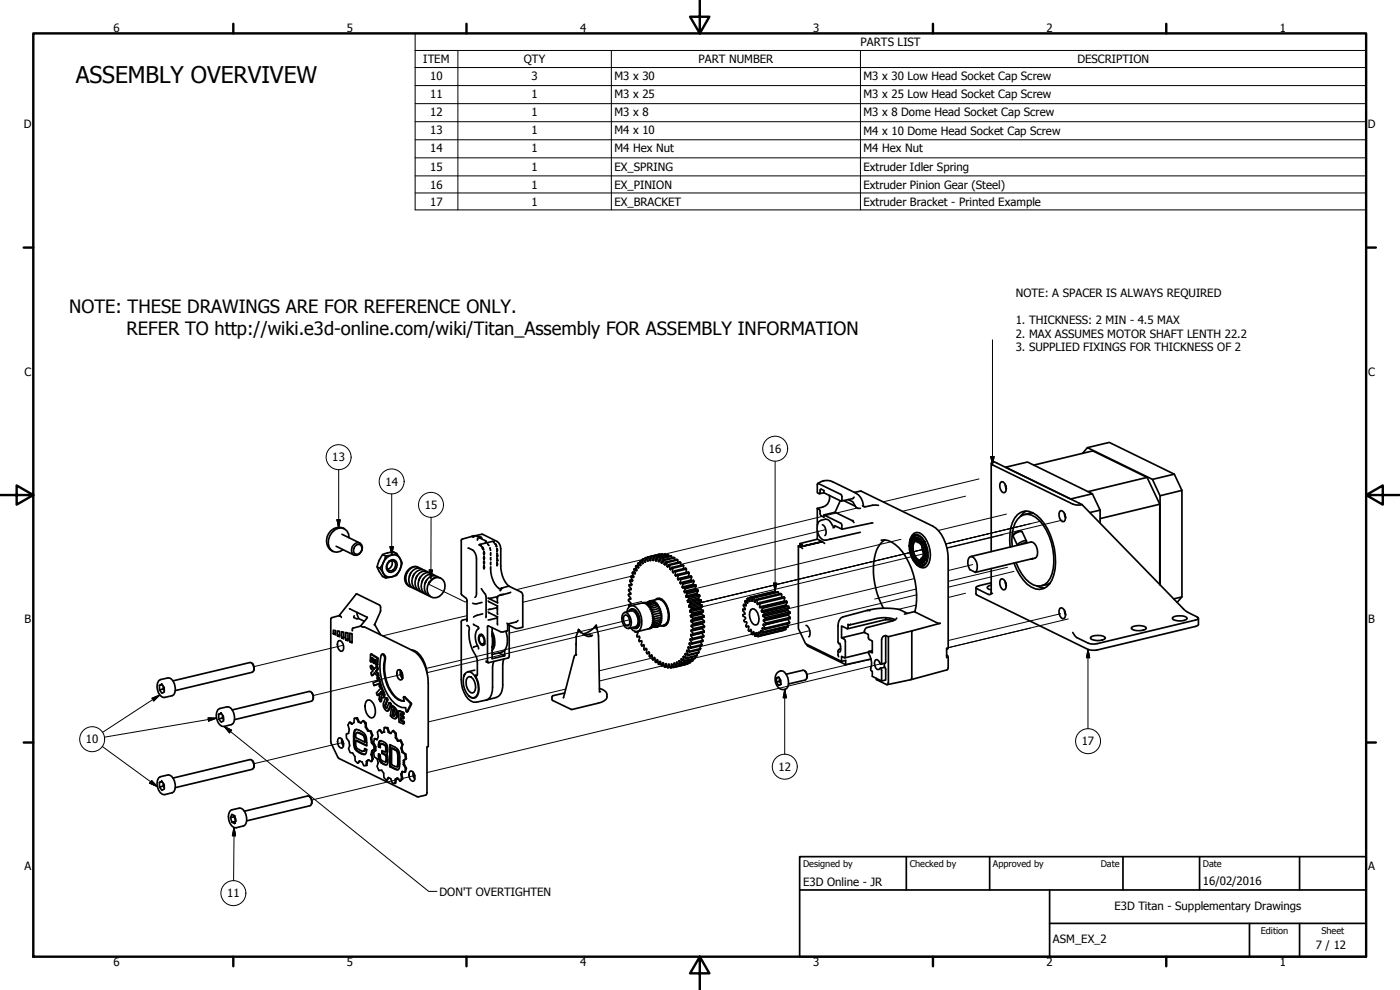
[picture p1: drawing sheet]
<svg xmlns="http://www.w3.org/2000/svg" width="420mm" height="297mm" viewBox="0 0 420 297" stroke-linecap="round" stroke-linejoin="round" font-family="sans-serif">
<!-- layer: Tweak Trail (ISO) -->
<g fill="none" stroke="#000" stroke-width=".3">
<path d="M247.8 158.9l-43.5 10.5M257.3 152.4l-57.8 13.9M289.8 148.9l-19 4.5M293.8 143.7l-28.8 6.9M302 154.2l-20.4 5M312.8 156.3l-29 6.9 23.8-5.6M318.8 156.1l-34.6 8.3M127.6 174.8h.1M128.6 175.2l11 5.4 .6-.1M189.4 172.9l-32.5 7.8M192.8 167.9l-37.9 9M270.4 161.8l-61.8 14.8"/>
<path d="M274.4 173.6l-37.9 9.1M275 176.7l-12.5 3M275.1 178.5l-65.1 15.5M277 164.9l-67 16M277 164.8l-67 16.1M277.2 166.1l-66.5 16M289.8 178l-5.2 1.3M291.9 169.4l-7.3 1.8M301.1 160.4l-16.9 4.1M302.3 170.2l-17.7 4.2M304.3 171.4l-19.7 4.8M103.1 193.6l-26.9 6.4"/>
<path d="M140.2 184.7l-25.3 6.1M188.9 186l-61 14.6M188.9 187.3l-60.7 14.5M192.6 180.5l-39.8 9.5M196 197.4l-16.2 3.9M198.7 199.8l-18.8 4.5M243 189.2l-34.4 8.2M261.4 197.8l-19.2 4.5M264.2 199.2l-136.1 32.6M275 181.6l-5.4 1.2M318.3 184.1l-33.7 8.1M320.6 185.7l-36 8.6 24.6-5.8"/>
<path d="M120.8 202.3l-26.8 6.4M169.8 206.7l-41.3 9.9M103 222.7l-26.8 6.4M124.5 232.7l-30.9 7.4"/>
</g>
<!-- layer: Visible (ISO) -->
<g fill="none" stroke="#000" stroke-width=".51">
<path d="M297.5 139.1v26.4M297.5 139l.9-.5 26.3 12.9-1.4 .1-1.4-.3-24-11.7zM310.2 139.6l17.8-4.3 16.3 7.9 3.8 8.1v24.1M324.9 136l1.4-1.7 19.6 9.5 2.2 4.9v26.8M326.3 134.3l6.6-1.6 19.5 9.6M103.3 158.6a3.8 3.8 0 0 0-4.9 1.9 3.8 3.8 0 0 0 1.5 5M245.3 152.6v5M245.3 159.2v2.6M245.4 145.1l7 3.3a2.12 2.12 0 0 1 .2 1.9l-5.3-2.4v-.7l-.9-.4h-.2l-.2 1.3-.7-.2zM245.4 145.1a4.4 4.4 0 0 1 4.5-.5l6.9 3.3a5.4 5.4 0 0 1 2.4 4M246.8 157.5a2.41 2.41 0 0 1 .8 3.2M247.1 144.3h.1"/>
<path d="M247.3 154.5l5 2.5 .3 .6 .1 1.2M247.3 147.8l-1.3 .4M248.9 148.7a2.94 2.94 0 0 1-2 3.4l-1.6 .5M250 158.4l.4-.2-.6-.6a2.39 2.39 0 0 0-3-1.7 2.39 2.39 0 0 0-1.6 3.1 2.81 2.81 0 0 0 3.9 2.8l9.1-2.1M250.6 153.7l5.1 2.5 .6 .6M252.2 150.2l-1.6 3.5-3.3 .8v.7l-1.1-.7-.2-1.4-.7-.5M253.2 150.2l3.6 1.7M254.6 149.9l1.3 .7 1 1.6 .6 .3h.7M256.3 149.2l-.4 .4-3.4 .8M256.4 147.7l2-.4 21.6 10.6a11.6 11.6 0 0 1 4.6 9.7v26.7l-.5 .5M262 156.9l-9.3 1.9-2.2-1.1M263.7 151.6a8 8 0 0 0-4.1 .5l-.7-.3"/>
<path d="M300.3 144.8l.4-.3a2.18 2.18 0 0 1 .9 3.3 1.43 1.43 0 0 1-1.5-1.7zM301.7 145.4l.3 1.2M301.8 140.2l6.6-1.6 19.4 9.6-6.5 1.5zM301.8 145.7l.2 .6M306.6 159.5h-1.2a1.63 1.63 0 0 0-1.3 1.2M307.9 153.3l-1.7 1.6M310.1 154l-2.7 .4M318.1 153.4l.3-.2a2.18 2.18 0 0 1 1 3.2 1.43 1.43 0 0 1-1.6-1.6zM319.4 154l.4 1.3M319.6 154.3l.1 .7M324.7 151.4l30.9 31.7 3.7 2 .3 .5-.8 .4-30.2 7.2h-1.5l-3.9-1.9-1.3-1.5M327.8 148.2l2.4 4.9-3.2 .7"/>
<path d="M330.2 153.1v3.9M344.3 143.2l-17.8 4.3M345.9 143.8l6.5-1.5 2.3 4.8M348.1 151.3l-17.9 4.3M348.1 148.7l6.6-1.6v32l-2.4 .6M100.9 163.9l5.3 2.6M102.6 160.3l5.4 2.6M104.7 161.3a2.71 2.71 0 0 0-1.9-2.9 2.71 2.71 0 0 0-3.1 1.4 3.7 3.7 0 0 0 .4 5.7l.9 .2 1-.2 1-.6M106.2 163.4a1.47 1.47 0 0 1 2-.3 1.47 1.47 0 0 1 .5 1.9 1.81 1.81 0 0 1-2.8 1.2 2.14 2.14 0 0 1 .3-2.8zM106.5 163.9l.5-.4 .7-.2a1.49 1.49 0 0 1 .7 2.1 1.49 1.49 0 0 1-2.1 .5l-.2-1.3zM113.2 170.1l.8 .4M114.8 166.4l.9 .4"/>
<path d="M115.7 166.8l3.3-.7 1.1 1.5 .6 1.3-.6 2-1.1 1.7-3.3 .8-1.7-2.9 1.1-1.7zM116.1 167.3a2.43 2.43 0 0 1 2.9-.7 2.43 2.43 0 0 1 1.4 2.5 3.7 3.7 0 0 1-4.3 3.9 3.5 3.5 0 0 1 0-5.7zM116.5 168.9l.6-.5 .6-.2 .6 .2a1.74 1.74 0 0 1 .2 1.9 1.74 1.74 0 0 1-1.7 1 1.53 1.53 0 0 1-.3-2.4zM116.8 168.4a1.47 1.47 0 0 1 1.9-.2 1.47 1.47 0 0 1 .3 2 1.56 1.56 0 0 1-1.7 1.5 1.56 1.56 0 0 1-1.3-1.9zM117.6 168.2a1.81 1.81 0 0 1-1.3 2.6M119 166.1a3.9 3.9 0 0 0-5.5 3l-.3 1 .6 1.3 1 1.6 .9 .4M123.4 171.7l-.5 1.2M124.3 172.2l-.5 1.1M125.3 172.7l-.6 1.1M125.3 170.5v-.3a2.4 2.4 0 0 0-3 1.5 3.1 3.1 0 0 0 1.4 4.6M126 170.5a2.88 2.88 0 0 0-4.3 1.9 2.78 2.78 0 0 0 1.3 3.6M126.2 173.1l-.6 1.2"/>
<path d="M126.9 170.9a2.69 2.69 0 0 0-4.1 2.2 2.86 2.86 0 0 0 1.8 3.6M127.1 173.6l-.5 1.1M127.8 171.4a2.69 2.69 0 0 0-4.1 2.2 2.86 2.86 0 0 0 1.9 3.6M128.1 174l-.6 1.2M128.8 174.8h.1a2.45 2.45 0 0 1 3.2-1.4 2.45 2.45 0 0 1 1.4 3.2 3.1 3.1 0 0 1-4.3 2.5 3.1 3.1 0 0 1-.4-4.3zM128.8 171.9a2.52 2.52 0 0 0-3.9 1.5 2.99 2.99 0 0 0 1.6 4.3M129 174.5l-.4 .6M129.7 172.3a2.69 2.69 0 0 0-4.1 2.2 2.93 2.93 0 0 0 1.8 3.6M130.6 172.7a2.69 2.69 0 0 0-4.1 2.2 2.86 2.86 0 0 0 1.9 3.6M131.6 173.2a2.84 2.84 0 0 0-4.2 2.8 2.68 2.68 0 0 0 1.8 3M132.2 173.4a2.51 2.51 0 0 0-3.4 1.4M138.4 178.1l1.7 1.7v6.6"/>
<path d="M138.8 161.7l-.4 .4v16.1M140.5 164.5a2.95 2.95 0 0 1 2.5 3.2v10.3l-.2 .9-.3 .3M141.6 160.9l.4 .1zM141.6 160.9l-2.8 .8M142 160.9l.3-.2 2 .5 .3 .4M142.5 160.8l2.2-.5 4.5 2.2a2.65 2.65 0 0 1 1.1 2.2v5.1a8 8 0 0 0 2.5 6.1M143.4 161.4l-.1 .7M143.7 161.3l2.2 1.2M143.9 163.5l.2-.1 .3 .4-.2-.1M143.9 163.5l.3 .2M144.4 176.6l1.2 1.7 .3 .7-.1 6.3M144.7 164.1l.3 .3 .1 .6z"/>
<path d="M144.7 164.3l.2 .4M145.2 165.8v.4M145.2 167.2v.4M145.2 168.6v.4M145.2 170v.5M145.2 165.4l.2 .6-.2 .5zM145.2 169.7l.2 .6-.2 .4zM145.2 168.3l.2 .6-.2 .4zM145.2 166.9l.2 .6-.2 .4zM145.7 162.7l.1 .2M145.9 162.5l.1 .2M146.3 163.2l.4 .5"/>
<path d="M147.1 164.4l.1 .7M147.3 170.1a7.9 7.9 0 0 0 2.5 6.5l1-.1-.7 .7M147.3 165.8v.8M147.3 167.3v.7M147.3 168.7v.7M148.1 162.5l.2 .4-.4-.5-3.8 1M148.6 163.2l.4 .7M148.8 163.3l.2 .6M149 163.9h.1M149.1 169.7h.1M149.1 164.7l.1 .6M149.1 165.4h.1"/>
<path d="M149.1 164.7h.1M149.2 169v.6M149.2 168.9l-.1-.1 .1 .7M149.2 166.1l-.1 .8M149.2 166.1l-.1-.2 .1 .8M149.2 164.7v.7M149.2 166.1h.1M149.2 168.9v.1M149.2 169.6v.1M149.2 167.6l-.1-.2v.9M149.2 167.6h.1M149.3 167.6l-.1 .5"/>
<path d="M149.3 179.2v.4M151.2 178.3l-1.1 .2M152.7 175.9l-2.3 .7M152.7 175.9l3.6 1.7 .5 .4 .1 10.1-1.8 .5-2.7-1.2M153.2 177.7l-3.8 1.2v2l-2.9-1.4h.7l2.1-.5M188.6 178.3v.4l.7 .7v.4l-.7 .1v.4l.7 .6 .1 .3-.7 .2 .2 .6M188.7 176.9l.6 1.4h-.7M188.8 175.5v.3l.6 .8v.4l-.7-.1M189.1 174.1v.3l.5 1-.1 .3-.7-.2M189.3 178.2l-.7 .1M189.3 179.7l-.5 .1M189.4 176.7l-.7 .2"/>
<path d="M189.4 172.9l.4 1.5-.7-.3M189.6 175.3l-.8 .2M189.8 174l-.7 .1M189.9 171.7l-.2 .3 .5 1-.1 .3-.7-.4M190.1 172.7l-.7 .2M190.4 170.7l-.2 .2 .5 1.1-.2 .2-.6-.5M190.5 171.6l-.6 .1M190.9 169.7l-.1 .3 .3 1.1-.1 .2-.6-.6M191 170.5l-.6 .2M191.5 169.6l-.6 .1M191.6 168.9l-.2 .2 .3 1.2-.1 .2-.7-.8M192.2 168.8l-.6 .1"/>
<path d="M192.2 168.3l-.1 .1 .2 1.2-.1 .1-.6-.8M192.8 168.1l-.6 .2M193 167.7l-.2 .1 .2 1.2-.2 .1-.6-.8M193.6 167.6l-.6 .1M193.8 167.3l-.2 .1 .1 1.2-.2 .1-.5-1M194.4 167.2l.1 1.1h-.2l-.5-1M194.4 167.2l-.6 .1M195.3 167v1.1l-.2 .1-.5-1.1-.2 .1M195.3 167h.2M195.5 167l.4 1.1M196.1 168l-.2 .1M196.2 167l-.1 1.1h-.2"/>
<path d="M196.2 167l.2 .1M196.4 167.1l.4 1.1M196.6 180l.6-.4a2.51 2.51 0 0 1 2.8 1.8 5.7 5.7 0 0 1-.1 6.2l-.7 .3-.7-.1M197 168.2h-.2M197.1 167.2l-.1 1.1-.2-.1M197.1 167.2l.2 .1M197.3 167.3l.3 1.1M197.8 168.4h-.2M197.9 166.3l.1 .1M197.9 166.3l-3.5 .9M197.9 166.3l-.2 .1M198 167.5l-.2 1-.2-.1"/>
<path d="M198 167.5l.2 .2M198.2 167.7l.3 1.1M198.7 168.8h-.2M198.8 166.2v.2M198.8 166.2l-3.3 .8M198.8 166.2l-3.5 .8M199 168l-.3 .9-.2-.1M199 168l.2 .2M199.2 168.2l.1 1.1M199.6 169.3h-.3M199.7 166.3l.1 .3M199.7 166.3l-3.3 .8"/>
<path d="M199.7 166.3l-3.5 .7M199.9 168.6l-.3 .9-.3-.2M199.9 168.6l.2 .2M200.1 168.8l.1 1.2M200.5 169.9l-.3 .1M200.6 166.5l.1 .4M200.6 166.5l-3.3 .8M200.6 166.5l-3.5 .7M200.8 169.4l-.4 .7-.2-.1M200.8 169.4l.2 .2M201 169.6v1.1M201.4 170.6l-.4 .1"/>
<path d="M201.5 166.9l.1 .5M201.5 166.9l-3.3 .8M201.5 166.9l-3.5 .6M201.7 170.3l-.4 .6-.3-.2M201.7 170.3l.2 .2M201.9 170.5l-.1 1.1M202.3 171.5l-.5 .1M202.4 167.4l.2 .6M202.4 167.4l-3.2 .8M202.4 167.4l-.2-.2-3.2 .8M202.5 171.3l-.4 .6-.3-.3M202.5 171.3l.2 .2"/>
<path d="M202.7 171.5l-.1 1.1M203.2 172.5l-.6 .1M203.3 172.4l-.5 .5-.2-.3M203.3 172.4l.2 .3M203.4 168l.1 .7M203.4 168l-3.3 .8M203.4 168l-.2-.2-3.3 .8M203.5 172.7l-.1 1M204.1 174.9l.2 .3 .6-.3M204.1 173.6l-.6 .4-.1-.3M204.1 173.6l.2 .3M204.3 168.8v.8"/>
<path d="M204.3 168.8l-3.3 .8M204.3 168.8l-.3-.2-3.2 .8M204.3 173.9l-.2 1M204.7 176.1l.2 .3 .6-.1M204.9 174.9l.1 .3M205 175.2l-.3 .9M205.1 169.7v.9M205.1 169.7l-3.2 .8M205.1 169.7l-.2-.2-3.2 .8M205.3 177.4l.1 .4 .7-.1M205.5 176.3l.2 .3M205.7 176.6l-.4 .8"/>
<path d="M205.8 178.8l.2 .4M206 179.2h.6M206 170.8l-.1 1M206 170.8l-3.3 .7M206 170.8l-.2-.3-3.3 .8M206.1 177.7l.1 .4M206.2 178.1l-.4 .7M206.6 179.2l.2 .4M206.7 172.9v.1M206.7 172.9l-3.3 .8M206.8 179.6l-.5 .6M206.8 171.9l-.1 1"/>
<path d="M206.8 171.9l-3.3 .8M206.8 171.9l-.2-.3-3.3 .8M207.3 174.1l.2 .2M207.3 174.1l-3.2 .8M207.6 173.1l-.3 1M207.6 173.1l-3.3 .8M207.6 173.1l-.2-.3-3.3 .8M208 175.3l.2 .3M208 175.3l-3.3 .8M208.3 174.4l-.3 .9M208.3 174.4l-3.3 .8M208.3 174.4l-.2-.3-3.2 .8"/>
<path d="M208.6 176.6l.1 .4M208.6 176.6l-3.3 .8M208.7 177l-3.2 .8M208.8 175.5l-3.3 .8M208.8 175.5l-3.6 .8M208.8 175.5l.1 .3M208.9 175.8l-.3 .8M208.9 175.8l-3.2 .8M209.1 178l.2 .4M209.1 178l-3.3 .8M209.3 178.4l-3.3 .8M209.3 178.4l.6 .1"/>
<path d="M209.4 176.9l-3.3 .8M209.4 176.9l-.7 .1M209.4 176.9l.1 .4M209.5 177.3l-.4 .7M209.5 177.3l-3.3 .8M209.6 179.5l.1 .3M209.6 179.5l-3.3 .7M209.7 179.8l-3.3 .8M209.7 179.8l.7 .2M209.9 178.5l-3.3 .7M209.9 178.5l.1 .3M210 178.8l-.4 .7"/>
<path d="M210 178.8l-3.2 .8M210.4 180l-3.3 .8M210.4 180l.1 .4M224.4 179.5l-.2 .1 .1 1.4-.6-.8M225 179.3l.1 1.1-.2 .1-.5-1M225 179.4l-.6 .1M225 179.3l.3-.1 .4 1.1M226 179.3l-.2 1.1-.1-.1M226 179.3l.2 .1M226.2 179.4l.2 1.2M226.9 179.9l-.2 .8-.3-.1M226.9 179.9l.3 .2"/>
<path d="M232.4 177.5l.3 .2M232.6 177.4l-7.6 1.9M233.6 177.7l-7.4 1.7M233.7 178.3l-.1-.6-.3-.1-7.3 1.7M234.6 178.3l-7.4 1.8M234.6 179.2v-.9l-.3-.2-7.4 1.8M235.5 179.4l-7.4 1.7M239.6 163.8v24.8l2.2 4.6 10.8 5.2M239.6 163.8l.5 .3M240.1 163.7v-.6l.7 .4-1.2 .3M240.1 164.1l.8 .5M241.4 163.8l-1.3 .3"/>
<path d="M241.4 163.8l5.4-1.3zM245.3 161.8l1.5 .7M245.3 161.8l-5.2 1.3M246.8 162.5h.1M246.8 162.5l.7 .6M264.5 162.1a6.9 6.9 0 0 1 6.3 3.5 23.7 23.7 0 0 1 3.9 18.1l6.7 3.3h.8l-8.6 2.3v13.9l-.3 .7M265.5 162a8.4 8.4 0 0 0-3.3 6.8 24.5 24.5 0 0 0 2.9 13.7M273.1 165.2v.2M273.1 162.6v2.6M273.1 162.6l.2 .1M273.1 161.9a2.12 2.12 0 0 1 1.4-2 2.12 2.12 0 0 1 2.3 .5 8 8 0 0 1 1.5 9.3 2.11 2.11 0 0 1-3.4-.5M273.1 165.4l1 2.5"/>
<path d="M273.1 162.5v.1M273.1 165.4l.2 .1M273.2 165l-.1 .2M273.2 165h.1M273.3 162.3l-.2 .2M273.3 162.3v.1M273.3 162.3h.1M273.8 160.9a1.85 1.85 0 0 1 2.8 .4 7.5 7.5 0 0 1 1.3 7.8 1.67 1.67 0 0 1-2.8 .3 7.6 7.6 0 0 1-1.8-7.8zM274.1 167.9l.1 .1M274.1 160.9l-.4 .3-.6 1.3M274.1 161.7l.6-.4a2.77 2.77 0 0 1 2.7 2.1 5.6 5.6 0 0 1-.2 5.3 1.73 1.73 0 0 1-2.6-.8 5.9 5.9 0 0 1-.5-6.2zM274.1 167.9h.1"/>
<path d="M274.1 160.9l.1 .1M274.2 168a2.41 2.41 0 0 0 1.5 1.5M274.2 160.8l-.1 .1M274.2 160.8a1.17 1.17 0 0 1 1.5 .1v-.1M274.2 168l.2 .1M274.2 167.7l-.1 .2M274.4 160.7v.2M274.4 168v.1M274.4 168.1h.1M274.4 160.7l-.2 .1M274.6 162.5l.5-.3a2.4 2.4 0 0 1 2.1 2.3 2.85 2.85 0 0 1-.9 3.6 2.53 2.53 0 0 1-2.1-2.2 3.4 3.4 0 0 1 .4-3.4zM274.9 162.3l.5-.3a3 3 0 0 1 2.5 3.2 2.55 2.55 0 0 1-1 2.9h-.6l.1 .4"/>
<path d="M275 161.2a4.6 4.6 0 0 0-.6 5.5 3.2 3.2 0 0 0 2.4 2.3M275 162.2a1.65 1.65 0 0 1 2.1 1.1 4.6 4.6 0 0 1 .2 4.4l-.9 .4M275 161.6l.1 .5M275.1 160.6l-.7 .1M275.2 162.7a3.1 3.1 0 0 1 1.6 4.6l-.4 .3M275.4 161.3a2.34 2.34 0 0 0-1.5 2.6 4.9 4.9 0 0 0 2.7 4.9l.6-.1-.8-.2M275.4 160.6a2.73 2.73 0 0 0-2.3 3.4 6.3 6.3 0 0 0 2.7 5.4h1.4M275.5 161.3l-.5 .3-.4 .9M275.5 161.3h-.1M275.7 169.5l.1 .1M275.7 160.9h.1M275.7 169.4v.1"/>
<path d="M275.8 160.8l1 .8 .5 .9M275.8 160.8h-.1M275.8 169.6l.2 .1M275.9 169.4l.1 .3M275.9 160.9h.1M275.9 168.1l.5 .4M276 161.5l.1 .4M276 161.6l.2 .3M276.1 161.8v.1M276.3 169.5l-.3 .2M276.4 161.9l-1 .1M276.7 163.9l.5 2"/>
<path d="M277.2 168.4l.2 .1M277.2 169.4a1.05 1.05 0 0 1-1.4 .2M277.2 162.4l.1 .1M277.3 168l-.2 .5-.5 .1M277.3 169.3l-.1 .1M277.3 162.4l.9 2.6M277.3 162.4v.1M277.3 168h.1M277.3 168l-.5 .1M277.4 168v.5M277.4 169.2l.1 .2M277.8 167.8l-.5 .2"/>
<path d="M278.2 165l.2 1.1-.2 1.6M278.2 167.7l-.2 .9-.8 .8M278.2 167.6v.1M278.3 164.9l-.1 .1M278.3 167.5h.1M291.3 167l18.1-4.4a3.1 3.1 0 0 1 1.6 4.6l-1.3 .5M292.9 176.3v1.9l.4 .4 33.8 16.4h2.2l29.5-7.1 .9-.5v-1.9M297.5 174.9l-3.7 .9-.9 .4v.3l3.7 1.8h.7l.6-.3M297.5 170.6l-.2 7.4M297.5 175.6l-.7 .2-.6 .5 .6 .5 .7 .2M300.3 173.9l.4-.3a2.18 2.18 0 0 1 .9 3.3 1.43 1.43 0 0 1-1.5-1.7zM301.7 174.5l.3 1.3"/>
<path d="M301.8 174.8l.2 .7M303.1 164.2a11.8 11.8 0 0 1 2.3-9.8 4.1 4.1 0 0 1 5.7 .2 18.7 18.7 0 0 1 4.6 19.4 4.1 4.1 0 0 1-6.2 2.1 13.1 13.1 0 0 1-5.2-7.2M303.8 164a10 10 0 0 1 2.5-9.1 3.7 3.7 0 0 1 4.5 .3 16.8 16.8 0 0 1 4.3 18.4 3.8 3.8 0 0 1-6.2 1.1 13.7 13.7 0 0 1-4-5.9M308.1 162.3l-1.4-2.8a2.78 2.78 0 0 0-2.7 1.4l1.4 2.7a2.91 2.91 0 0 1 2.6-1.3l-.2 .7-.5-.1-.9 .5M309.4 167.8l.6-.2-17.3 4.1-1.7-.8a3.3 3.3 0 0 1 .1-3.8 1.73 1.73 0 0 1 2 1.5 3.1 3.1 0 0 1-.4 3.1M311.2 175.8l2.3 .7M315.2 174.9l-2.7 .9M354.7 179.1l-1.4 1.6M75.6 199l.6 1-.1 1.2M100.7 190l-.7 .1v-1l.7 .1v1.3l-.7-.4M101.6 192.3a1.42 1.42 0 0 1 1.5 1.6v.7l-.2 .6-.4 .2a2.12 2.12 0 0 1-.9-3.1zM101.7 184.8l5.2-6.5 7 3.3a2.17 2.17 0 0 1 .3 1.9l-1.9 3.9"/>
<path d="M101.9 190.6l-.6 .1 .6 .4v-1.7l-.6-.1v1.4M102.4 185.2l-.6-.5-2.2 .6-.3 .4 .1 37.3 2.3 4.6 23.9 11.5 2.2-.5 .3-.7v-13.8l.4-.1v-19a11.5 11.5 0 0 0-4.6-9.8l-13.9-6.8-1.8-.5M103.2 191.2l-.7 .2 .7 .3v-2l-.7-.1v1.8M104.4 191.8l-.6 .2 .6 .3v-2.4l-.6-.1v2.2M104.9 182.7l5.3 2.5M105.7 192.4l-.7 .2v-2.6l.7 .1v2.8l-.7-.3M105.7 188.8v.5M106 188.4l-.3 .3M106.3 184.8l-.1 .5 .9 .4 .5-.1 1.7 .8M107.1 183.7l.5 1.9M108.2 187.9l-2.2 .6M110.2 185.2l-2 2.7"/>
<path d="M111.2 199.8l.3-.1 .9 .9M111.3 196.3l1.8 1.1v2.2l-.4-.4 .1-1.1-.4-.2v1l-.3 .1v-1.4l-.6-.3v1.2l-.4-.1zM111.3 196.3l.2-.1 1.9 1.3v1.9l-.4 .2M111.8 197.4v1l-.4 .2M112.4 187.4l1.7 3M112.7 198l-.1 .9-.3 .1M114.6 196.3a1.15 1.15 0 0 1 .8 1.6 12.4 12.4 0 0 0 4.1 12l1.8 .5-.2-1.1 .1-.2 2 1.9v.3l-1.2 2.3-.3-1.3a5.1 5.1 0 0 1-4.2-2.3 16 16 0 0 1-2.9-13.7zM114.6 196.3l.3-.1a1.19 1.19 0 0 1 .8 1.6 12.8 12.8 0 0 0 3.6 11.8l1 .5 1 .2M123.5 195a4.3 4.3 0 0 1 3.3 2.7l1.1 2.8 .3 1.5M138.8 186.1l-.4 .4v17.4a8.1 8.1 0 0 0 2.9 6.4l.8 .4h.9l2.9-.7M140.1 187.7l.7 .5a14.4 14.4 0 0 0 2.3 9.3l.2 1.1-.2 4.1M140.2 185.7l-1.4 .4"/>
<path d="M142.1 187.3l1.4 .8 .1 .5a4.7 4.7 0 0 0 0 5.9v.2M143.3 193.8l-1.2 .5M143.6 188.4v.3M143.8 190.7l.3-.4a1.92 1.92 0 0 1 1.4 2.7l-.7 .7a2.32 2.32 0 0 1-1-3zM143.9 191l.3-.3a1.63 1.63 0 0 1 .7 2.6 1.58 1.58 0 0 1-1-2.3zM144.5 190.4l-.4 .3M144.7 180.7l-1.7 .5-1.1-.2M144.7 193.3l.5 .1M144.9 184.2l-1.7 .4-1.1 .6M144.9 190.7l-.3-.2-.6 .3M145.5 193l-.3 .3h-.6M145.9 198.3l.6 .5"/>
<path d="M145.9 198.7h.2M146.5 183.6l2.8 1.5 .1 2.4M146.5 180.3l2.8 1.5 .1 2.5M147.7 190.7l.2 .6-.2 2.9 .1-.1M147.7 188.3v9.3l3.8-.8-1.8-.9M147.7 190.1a4 4 0 0 1 .2 3.4M147.7 189.9a4.2 4.2 0 0 1 .2 3.8M147.7 189.4a5.5 5.5 0 0 1 0 5.8M147.7 190.4l.1 .5M147.7 195.1h.1M148.3 198.4l-.5 1.7v6.1a3.8 3.8 0 0 1-1.9 3.8M148.4 193.5l-.6 .4"/>
<path d="M149.3 182.5v.4M149.3 185.4l-2.8 .6M149.3 182.3l-2.8 .7M149.4 185l-.1 .1M149.4 181.7l-.1 .1M151.2 197.7l-.3 1.5v6.2a3.6 3.6 0 0 1-2 3.9l-2.9 .7M151.5 195.1v1.7M151.8 189.4a6 6 0 0 1-.7 6l-3.4 1M152.1 187l.3 .2M155.4 186.2l-.5 .4-2.5 .6-.1 2.1-1.4 .3h-.7l-3.9-1.8 .1 11 6.3-1.5 .1-9.7M172.9 196.5l-.5 .2-.1 .6-3.2 12.1M172.9 191l-.1 5.5"/>
<path d="M172.9 196.5h.1M172.9 191h.1M173 196.4v.1M173.6 189.5l.1-.5a3.5 3.5 0 0 0 3.8 1.8l.3-.2M174.2 189.9l-.5-1-.8 2.1M175.4 190.5l1.6-.1 .5 .4M178.7 188.1l.2-.5 .1 1.1M178.9 187.6l-1.9 1.8-2 .8M178.9 187.6l.7 3.2 .3 16.7M187 184.1l.5-.3a2.61 2.61 0 0 1 2 3l-.4 1.5-.5 .3a3.1 3.1 0 0 1-1.6-4.5zM187.3 184.8l.4-.3a2.11 2.11 0 0 1 .9 3.2 1.42 1.42 0 0 1-1.5-1.6zM187.5 183.8l2-.6a2.61 2.61 0 0 1 2 3.1l-.4 1.5-2.5 .8"/>
<path d="M188.1 183.6a1.68 1.68 0 0 1 2.1-1.8 5.6 5.6 0 0 1 1.7 7.3l-.6 .4h-.7l-.7-.4-.6-.7M188.6 183.5l.5-.6a1.69 1.69 0 0 1 2.2 1.4 3.7 3.7 0 0 1-.3 4.2l-.6 .1-.6-.3M189.4 181.2l-.2 .1M189.4 182.7a1.61 1.61 0 0 1 1.9 1.1 3.4 3.4 0 0 1-.2 4.7l-.3 .1M190.6 189.5v.1h.7l.1 .3-.3 .8 .1 .4 .7-.2 .1 .3-.3 .9 .2 .4M191.9 191h-.4M191.9 192.5l.6-.3 .2 .3-.3 .9 .2 .4M192.5 192.3l-.6 .2M192.6 193.8l.6-.4 .2 1.6M193.1 180.8l-3.7 .9M193.3 180.8l-.4 .1a4.3 4.3 0 0 0 2.8-.7l-1.7 .6M193.3 193.6l-.7 .2"/>
<path d="M193.4 195l.5-.5 .2 .3-.1 1 .2 .3M194.1 194.8l-.7 .2M194.2 196.1l.5-.6 .2 .3v1.1l.2 .2M194.8 180.5l-.6 .3M194.9 195.9l-.7 .2M195 180.4l2.4-.6a2.87 2.87 0 0 1 2.7 2.2 5.4 5.4 0 0 1-.2 5.2l-2.6 .8M195.1 197.1l.4-.6 .2 .1v1.2l.3 .2M195.2 180.4l.8-.1a3.5 3.5 0 0 1-2.8 .6l.4-.1M195.2 188.5l-3.9 1M195.5 188.3l-.7 .3 .8-.3M195.7 180.5h.8a3.2 3.2 0 0 1-2.9 .6l.4-.2M195.7 197l-.6 .1"/>
<path d="M196 198l.3-.8 .5 1.5M196 188.2h.3M196.1 180.7h.7a3 3 0 0 1-2.8 .6l.4-.2M196.5 181l.8 .2a2.97 2.97 0 0 1-2.9 .5l.4-.3M196.6 197.9l-.6 .1M196.8 181.5l.8 .1a2.67 2.67 0 0 1-2.8 .6l.4-.4M196.8 198.7l.4-.8 .6 1.4M196.9 188.1l.5-.1-1.6 .2M197.2 182l.8 .2a3.6 3.6 0 0 1-2.8 .7v-.4l.3-.1M197.3 187.9h.4l-2 .3M197.4 198.6l-.6 .1M197.5 182.6h.5l.2 .3a3.6 3.6 0 0 1-2.7 .6l-.1-.1 .4-.4"/>
<path d="M197.6 187.6h.4l-2.8 .7 .7-.3M197.7 183.2l.5 .1 .2 .2a3.8 3.8 0 0 1-2.7 .7l.1-.4 .3-.1M197.8 199.3l.2-.9 .2 .1 .3 1.2 .2 .1M197.8 187.1l.4 .1-.6 .4h-.9l-.8 .4-.5-.1 .7-.4M198 184h.4l.2 .3a4.6 4.6 0 0 1-2.8 .6l.5-.6M198 186.6l.5 .1-.7 .4-2.2 .4 .7-.5M198.1 184.6l.4 .1 .1 .2a1.5 1.5 0 0 1-1.5 .6l-1.1 .2-.2-.3 .6-.3M198.1 186h.4l.1 .3-.6 .3-2.1 .4-.1-.2 .6-.4M198.1 185.4h.5a1.06 1.06 0 0 1-1.5 .7l-1.1 .3-.1-.3 .5-.4M198.4 199.2l-.6 .1M198.7 199.8l.2-1 .2 .1 .3 1.2h.2M199.3 199.7l-.6 .1"/>
<path d="M202.2 199.1l.2-.1 .5 1M202.2 199.1l.1 1.1M202.4 199l-.2 .1M203 198.8l.2-.1 .6 .9M203 198.8l.2 1.1-.3 .1M203.2 198.7l-.2 .1M203.8 198.4l.1-.2 .6 .9M203.8 198.4l.1 1.1M203.9 199.5l-.1 .1M204 198.3l-.2 .1M204.4 197.8l.2-.2 .6 .8M204.4 197.8l.3 1.2"/>
<path d="M204.6 197.7l-.2 .1M204.7 199l-.2 .1M205 197.1l.2-.2 .6 .7M205 197.1l.4 1.1M205.3 197l-.3 .1M205.4 198.2l-.2 .2M205.6 199.4l-3.3 .8M205.6 196.3l.1-.2 .7 .6M205.6 196.3l.4 1.1M205.9 196.2l-.3 .1M206 197.4l-.2 .2M206.1 195.4l.1-.3 .7 .6"/>
<path d="M206.1 195.4l.4 1.1M206.3 180.2l.1 .4M206.4 195.3l-.3 .1M206.4 199.2l-3.5 .8M206.4 199v.2M206.4 180.6l.7 .2M206.4 199.2h-.2M206.5 194.3l.1-.2 .7 .4M206.5 194.3l.5 1.1M206.5 196.5l-.1 .2M206.7 181.7l.1 .4M206.8 182.1l.7 .3"/>
<path d="M206.8 194.3h-.3M206.8 193.2l.1-.3 .7 .3M206.8 193.2l.6 1M207 195.4l-.1 .3M207 183.2l.1 .3M207.1 183.5l.7 .5M207.1 180.8l.1 .4M207.1 192l.6 .9M207.2 198.5v.2M207.2 181.2l-.5 .5M207.2 198.7l-3.4 .9M207.2 198.7l-3.3 .8"/>
<path d="M207.2 184.7l.1 .3M207.3 193.1l-.5 .1M207.3 190.7l.6 .8M207.3 185l.6 .5M207.4 194.2l-.1 .3M207.4 189.3l.7 .8M207.4 186.5l.7 .6M207.5 187.9l.6 .7M207.5 182.4l.1 .4M207.6 182.8l-.6 .4M207.7 191.9l-.6 .1M207.7 192.9l-.1 .3"/>
<path d="M207.8 184v.3M207.8 184.3l-.6 .4M207.9 197.8v.4M207.9 191.9l-.7-.2-.1 .3M207.9 191.5v.4M207.9 198.2l-3.4 .9M207.9 198.2l-3.2 .8M207.9 185.5l.1 .4M208 185.9l-.6 .2v.4M208.1 190.1l-.1 .4-.7-.1v.3M208.1 187.1v.4M208.1 189h-.6l-.1 .3"/>
<path d="M208.1 187.5l-.6 .1v.3M208.1 188.6v.4M208.5 197l.1 .5M208.6 197.5l-3.4 .9M208.6 197.5l-3.2 .7M209.1 196.1l.2 .5M209.3 196.6l-.2 .2-3.3 .8M209.3 196.6l-3.3 .8M209.5 195l.3 .7M209.8 195.7l-.2 .2-3.2 .8M209.8 195.7l-3.3 .8M209.9 193.9l.4 .7"/>
<path d="M210 180.9l.1 .4M210 180.9l-3.3 .8M210.1 181.3l-3.3 .8M210.1 181.3l.6 .3M210.2 192.6l.5 .8M210.3 194.6l-.2 .3-3.2 .8M210.3 194.6l-3.3 .8M210.3 182.4l.1 .4M210.3 182.4l-3.3 .8M210.4 182.8l-3.3 .7M210.4 182.8l.6 .4M210.4 191.3l.5 .8"/>
<path d="M210.5 180.4l-.5 .5M210.5 180.4l-3.3 .8M210.5 183.9l-3.3 .8M210.5 183.9l.1 .4M210.6 184.3l-3.3 .7M210.6 184.3l.6 .5M210.6 189.9l.6 .9M210.7 193.4l-.1 .3-3.3 .8M210.7 193.4l-3.3 .8M210.7 185.4v.3M210.7 185.7l-3.3 .8M210.7 185.7l.7 .6"/>
<path d="M210.7 188.6l-3.3 .7M210.7 186.8v.4M210.7 188.4v.2M210.7 188.6l.6 .7M210.7 187.2l-3.2 .7M210.7 187.2l.7 .7M210.7 181.6l-3.2 .8M210.7 181.6l.1 .4M210.8 182l-.5 .4M210.8 182l-3.2 .8M210.9 192.1v.4l-3.3 .7M210.9 192.1l-3.2 .8"/>
<path d="M211 183.2l-3.2 .8M211 183.2l.1 .3M211.1 183.5l-.6 .4M211.1 183.5l-3.3 .8M211.2 190.8v.3l-3.3 .8M211.2 190.8l-3.3 .7M211.2 184.8l-3.3 .7M211.2 184.8l.1 .4M211.3 185.2l-3.8 .9M211.3 185.2l-3.3 .7M211.3 189.3v.4l-4 1M211.3 189.3l-3.2 .8"/>
<path d="M211.4 186.7l-3.5 .9M211.4 186.7l-3.3 .8M211.4 186.3l-3.3 .8M211.4 186.3v.4M211.4 187.9v.3l-3.3 .8M211.4 187.9l-3.3 .7M222.9 182.8v.4l.7 .7v.3l-.6 .2v.5l.7 .3 .1 .4-.5 .5 .1 .4 .7 .1 .1 .3-.4 .8 .2 .4 .6-.3 .1 .3-.1 1 .2 .3M223.2 181.4l-.1 .3 .5 1M223.6 184.2l-.2 .1M223.6 182.7v.3l-.7-.2M223.6 182.7l-.7 .1M223.7 180.2l-.2 .3 .4 1.3-.7-.4"/>
<path d="M223.8 181.3l-.6 .1M224.3 180.1l-.6 .1M224.7 187.9l-.6 .2M224.8 189.4l.5-.6 .2 .2v1.1l.2 .3M225.3 183l.5-.3a2.31 2.31 0 0 1 1.9 2.2 2.13 2.13 0 0 1-.8 2.6 2.2 2.2 0 0 1-1.9-2.1l-.1-1zM225.5 189.3l-.7 .1M225.7 190.4l.4-.9 .2 .1 .2 1.2 .2 .1M225.8 180.3h-.1M226.4 190.2l-.7 .2M226.7 180.5l-.3 .1M226.7 190.9l.2-1 .6 1.1h.2M227.2 180.1v1.1"/>
<path d="M227.3 190.7l-.6 .2M227.6 181.1l-.4 .1M227.9 180.8l-.5 .6-.2-.2M227.9 180.8l.2 .3M228.1 181.1v1.3l.6-.3M228.3 189.4l.1-.2 .6 .7M228.3 189.4l.2 1.2-.2 .1M228.3 190.7l-.5-1-.2 .1 .1 1.2M228.5 189.3l-.2 .1M228.5 183.3l.1 .3M228.6 183.6l.7 .1M228.7 182.1l.2 .4"/>
<path d="M228.8 188.6l.1-.2 .6 .4M228.8 188.6l.4 1.1M228.9 182.5l-.4 .8M228.9 184.6l.1 .3M229 184.9l.7 .4M229.1 188.5l-.3 .1M229.1 187.6l.5 .9M229.2 186.3l.6 .7M229.2 189.7l-.2 .2M229.3 183.7l.1 .4M229.4 184.1l-.5 .5M229.6 188.5l-.1 .3"/>
<path d="M229.7 185.3v.4M229.7 185.7l-.5 .3v.3M229.8 187v.4l-.7-.1v.3M235 189.1l-7.3 1.9M235.3 180.4l-7.3 1.7M235.4 180.5l.1-1.1-.3-.3-7.3 1.7M235.8 188.3l.1 .5-.2 .1M235.9 188.8l-7.6 1.9M235.9 181.5l-7.4 1.8M236 180.4l.3 .3-.4 .8 .1 .3 .7 .1 .1 .4-.5 .6 .1 .3 .7 .4v.4l-7.8 2M236 180.4l-7.4 1.7M236 181.8l-7.4 1.8"/>
<path d="M236.1 180.4l-7.4 1.7M236.3 180.7l-7.4 1.8M236.3 187.2l.3 .7-.2 .3-7.4 1.7M236.3 182.9l-7.4 1.7M236.4 183.2l-7.4 1.7M236.4 185.8l.6 .9-.1 .4-7.4 1.7M236.5 184.2v.4l.7 .6v.4l-8.1 2M236.5 184.6l-7.3 1.7M236.6 187.9l-7.4 1.8M236.7 181.9l-7.4 1.8M236.8 182.3l-7.4 1.8M237 186.7l-7.4 1.8"/>
<path d="M237.1 183.6l-7.4 1.7M237.1 184l-7.4 1.7M237.2 185.2l-7.4 1.8M241.9 187.6a2.49 2.49 0 0 1 .8 3.5M242.1 193.3l.4 .6 11.3 5.5M252 193l.2 .4a2.68 2.68 0 0 1-.2 2.3M252.3 194.7l-.5 .2-.3 .5 .2 1.6M252.6 198.4l1.2-.3v1.3M255.3 187.3l-.5 .2-.3-.1v.9l-.2 .3-1.7-.8v3.6l.8 .4 .3 .6v4.6l-.3 .3-.8-.4v1.5M259.4 189.7l-6.8 1.7M260.6 195.7l-7.1 1.7M261.1 183.2h-.9l-7.1 1.9a2.36 2.36 0 0 0-1.6 2.7v4.8l.6 .7"/>
<path d="M261.4 197.7l-7.6 1.7M261.8 195.2l-1 .2M265.4 199l-.1 1.2M265.8 185.9l2.5 .3M265.8 185.9l-11.5 2.8M265.8 190.7v8l-.2 .3-1.2 .3M265.9 185.3l-.1 .6M266.6 191l-.1 14.2-.5 .2-3-1.5v-.4M268.6 186a9.3 9.3 0 0 0-5.5-.4l-8.2 1.9M269.1 185.4l-.3 .5-1.2 .5-7.4 1.9-.5 .4-.3 1 1.2 .7 .1 1.3 1.1 .6v3.6l-.9-.4-.3 .3a6.4 6.4 0 0 1 .7 5.2l.5 .5v1.4l2.8 1.4-.1-3.5-.3-.3-.5 .4a1.75 1.75 0 0 1-1.1-2.6l.2-.4a1.63 1.63 0 0 1 1.5 1.4l.3-.3v-7.1a1.22 1.22 0 0 1 1.2-1.2l.8 .3M270.3 183.1l2 1M270.4 183.1a19.3 19.3 0 0 0-10.1 .1"/>
<path d="M273.6 189.3l-7 1.7M274.6 183.5l-3.2 .8M284.1 196.6l.3 .2 .2 .5v3l-.4 .7-10.9 2.9-7.1 1.5M284.1 194.5v2.8M318.1 182.6l.3-.2a2.13 2.13 0 0 1 1 3.2 1.43 1.43 0 0 1-1.6-1.7zM319.4 183.2l.4 1.3M319.6 183.5l.1 .6M327.4 191.2a4.6 4.6 0 0 1 4.2 0l.1 .3a3.9 3.9 0 0 1-4.5 0zM339.6 188.2a4.6 4.6 0 0 1 4.3 0l.1 .4a4 4 0 0 1-4.5-.1zM351.9 185.3a4.6 4.6 0 0 1 4.3 0l.1 .3a3.8 3.8 0 0 1-4.5 0zM47.6 204.3l.6-.4 2.2-.5a3.1 3.1 0 0 1 2.2 3.7l-.4 1.3-2.7 .8a1.77 1.77 0 0 1-1.9-1.3 3.7 3.7 0 0 1 0-3.6zM47.8 205.6l.8-.3 .7 1v1.3l-.7 .4-.7-1z"/>
<path d="M48.7 205.4l-.9 .2M48.9 206.7l-1 .3M48.9 206.7l.4 .4M49 205.9l-.1 .8M51.9 204.3l23.1-5.5a1.78 1.78 0 0 1 .7 2.9l-23.1 5.5M65.4 213l.6-.4 2.2-.5a3.1 3.1 0 0 1 2.2 3.7l-.5 1.3-2.6 .9a2.77 2.77 0 0 1-2.4-3.3zM65.6 214.3l.7-.4 .8 1.1v1.3l-.7 .4-.7-1zM66.5 214.2l-.9 .1M66.7 215.5l-1 .2M66.7 215.5l.4 .3M66.8 214.6l-.1 .9M69.7 213l23.1-5.5a1.77 1.77 0 0 1 .7 2.9l-23.1 5.5"/>
<path d="M93.4 207.7l.2 .2a1.85 1.85 0 0 1 .3 2M105.7 217.2l-.6-.6-.2 .1-.5 .8 .4 1.3-.2 1.2-.7 .2 .1 1.2 .7 1 .2 1.3-.3 .9 .5 1.2 .7 .2 .7 1 .1 1.2 .7 .8 .7-.6M106.9 218.8l-.2 .2a10.5 10.5 0 0 0 0 5.6M107 215.5l.5 1.1h.3l-.5-1.2-1 .1M107.1 219.8a2.44 2.44 0 0 1 2.6 2.8l-.2 .1-2.8-1.4 .2-1.4a2.29 2.29 0 0 1 2.6 2.8M107.3 215.4l-1 .1-.1 1.3-.6 .5-.7-.6M107.5 216.6l.8 .3 .8-.7 .8 .7M107.8 216.6l.6 .2M108.9 216.3l.7 .7 .3-.1v1.3h-.2l-.1-1.2M109.7 218.2l.7 1.1M109.9 210.4l.5-.4a2.18 2.18 0 0 1 2 2 3.2 3.2 0 0 1-.3 3.3 1.64 1.64 0 0 1-2.2-1.4 3.8 3.8 0 0 1 0-3.5zM109.9 218.2l.7 1"/>
<path d="M110.4 219.3l1 .1 .4 1.2M110.4 219.3l1 .1M111.1 219.4l.5 1.2h.2l-.3 .8-.2 .1 .3-.9M111.6 202.7l.8-.8 1 1v-.6l-.7-.9h.2l.7 .8 .1 .5-.3 .2M112.5 202l-.9 .7M112.7 201.4l.5-.5-.2-.8-.8 .7-1-1v.6l.7 .9-.5 .7 .2 .7M113 200.1h.3l.2 .6-.6 .7M113.2 203.3l.3 .1 .7 2.5-.2 .2-.3-.9-1.5 .5-.2-.9 1.4-.5zM113.4 203.2l.4 .2 .7 2.4-.5 .3M113.6 208.6h.1M113.6 208.6h-.3M113.7 205.2l-1.5 .5"/>
<path d="M113.8 219l.3-.1 .7 .9M113.9 208.3l-.3 .3M114.1 207.8l.2 .6 .4 .1-.2-1-.4 .3h.2l.4 .6M114.3 206.5l.6 1.1a1.07 1.07 0 0 1-.2 1.7l-.3-.2-.2 1.4-.4-.8v-1.6l-.5 .5-.3-.6zM114.3 206.5h.4l.5 1.1a.99 .99 0 0 1 .4 1 .99 .99 0 0 1-.7 .7M114.5 207.6l-.2 .2M114.6 209.3l-.2 1.2h-.2M115.3 218.3h1.1l-.3 .1M115.7 209.5l.5 .5-.7 1.7 .3 .8h.3l.7-1.7 .4 .6-.6 1.5-.4 .4a2.03 2.03 0 0 1-1.1-2.5zM115.7 209.4h.4l.3 .5-.7 1.7 .4 .9M116.4 218.3l.4 1.4h-.2M116.6 219.7l.7 .4 .6-.8 .7 .7 .1 1.4"/>
<path d="M116.6 219.7l-.5-1.3-.8-.1-.1 1.4-.6 .2-.8-.9-.6 .6 .3 1.5-.3 .8-.8-.3-.3 1.2a3.3 3.3 0 0 1 .7 2.4l-.7 .5 .2 1.4 .9 .6 .3 1.2-.3 1 .5 1.3 .8-.1 .6 .9 .1 1.3 .8 .8 .5-.8 .8 .3 .4 1.3 .8 .2 .2-1.3M116.8 210.8h.3l.3 .7-.7 1.6-.5 .2M116.8 219.7l.6 .2M117.2 219.9h-.2M117.6 211.8a2.74 2.74 0 0 1 1.2 3.7h-.7l-1-.7zM117.6 211.8l.2-.1a2.51 2.51 0 0 1 1 3.9h-.3M117.9 219.3l.2-.1 .8 .8h-.3M117.9 214.6l.5 .3M118 212.8a1.16 1.16 0 0 1 .7 1 1.16 1.16 0 0 1-.7 1.1l-.3-.3zM118.2 212.9l-.3 1.7h-.2M118.9 220l.1 1.3-.3 .1M119.5 201a1.36 1.36 0 0 1 1.4 1.6l-.2 1.2-.4 .2a2 2 0 0 1-.8-3z"/>
<path d="M119.7 213.4l.3-.1 1.1 .4 .1 .7h-.3M120.1 202.3l.1 .3M120.2 201.1a2.87 2.87 0 0 0 .6 2.5l-.6-2.4M120.3 201.2l.5 2.3M120.4 201.3l.5 2.1M120.4 214.7l.8 .3v.6h-.3M120.4 214.2v.5h-.3M120.4 215.5l.1 .7h-.3M120.5 216.2l.8 .3v.6l-.3 .1M120.9 214.4l-.1-.6-1.2-.4 .2 3.2 1.2 .6M120.9 215.6l-.7-.2v.8l.8 .4v.6M120.9 214.4l-.8-.2v.5l.8 .4v.5"/>
<path d="M121.2 209.1h.3l2 2-1.1 2.4-.3 .1M139.4 202.4a5.9 5.9 0 0 0 1.9 6.8l.6 .2a2.28 2.28 0 0 0 1.7-2.6l-.3-2.4-.6-1.5 .1-.4 .1 .7M139.4 202.4a1.53 1.53 0 0 1 1.5-.9 1.53 1.53 0 0 1 1.3 1l.6 .8 .1-.1M139.4 202.3l-.2 .5M139.5 202.3l-.1 .1M140.3 203.3l.5-.3a2.31 2.31 0 0 1 1.8 2.2 2.16 2.16 0 0 1-.7 2.7 2.66 2.66 0 0 1-2-3.1l.1-.9zM142.5 201.1l-2.1 .5M142.9 203.2a5.8 5.8 0 0 1 .1 5.9 1.54 1.54 0 0 1-2.3-.3M165.7 209.2l.2 1 5.5 2.6M169.5 207.9l-3.5 .8-.3 .4M179.9 206.6a2.4 2.4 0 0 1 2.3 2.5 1.81 1.81 0 0 1-1.6 1.6l-9.2 2.1M199.6 200.1l.2-1 .2 .1 .3 1.1h.2"/>
<path d="M200.2 200l-.6 .1M200.5 200.3l.1-1.1h.2l.4 1.1h.3M201.2 200.2l-.7 .1M202.1 200.2l-.6 .1M202.3 200.2l-.2 .1-.6-1.1v1.1M233 203.4l.7-.3 .7 1.1-.1 1.2-.7 .2-.6-1zM233.1 202a1.58 1.58 0 0 1 1.6-.7 1.58 1.58 0 0 1 1.3 1.1 3.2 3.2 0 0 1-.3 4.4 2.63 2.63 0 0 1-3.1-3l.1-.9zM233.8 203.2l-.8 .2M233.8 204.5l.5 .5M233.8 204.5l-.8 .1M233.9 203.5l-.1 1M235.9 202.3l5.1-1.2a1.77 1.77 0 0 1 .7 2.9l-5.1 1.2"/>
<path d="M241.6 201.3l.6 1-.1 1.3M264.2 200.5l1.4-.3 .2 .7v3.1l-1.2 .3M47.6 233.5l.6-.5 2.2-.5a3.1 3.1 0 0 1 2.2 3.7l-.4 1.4-2.7 .8a2.77 2.77 0 0 1-2.4-3.3zM47.8 234.8l.8-.4 .7 1v1.4l-.7 .3-.7-.9zM48.7 234.6l-.9 .2M48.9 235.9l-1 .3M48.9 235.9l.4 .3M49 235l-.1 .9M51.9 233.5l23.1-5.6a1.78 1.78 0 0 1 .7 2.9l-23.1 5.5M75.6 228.1l.6 1-.1 1.3M92.9 239l.2 .3a1.96 1.96 0 0 1 .4 2M101.7 221.4a1.36 1.36 0 0 1 1.4 1.6v.7l-.2 .6-.4 .2a2 2 0 0 1-.8-3.1z"/>
<path d="M102.5 221.9l.6 1.3M102.6 221.7l.1 1.5 .4 .6M106.5 224.6a3.7 3.7 0 0 0 3.1 1.7l.5-1.4-.7-.3-.2 .8M106.7 222.2l3.4 1.6v-1a3.3 3.3 0 0 0-3.3-3.9 1.78 1.78 0 0 0-.7 2 7.4 7.4 0 0 0 .4 3.7M106.7 224.6l.9 .9 2 .8M106.7 224.6h-.2M109.4 225.3l-.3 .1M109.4 225.3l-.2 .1M109.7 224.7l-.3 .6M110 228.4h.2l-.1 1.2-.9 .2-.5-1.2-.8-.3-.6 .7M110 228.4l-.1 1.3M110.1 223.6l-3.1-1.5-.3 .1a2.42 2.42 0 0 0 2.5 3.2"/>
<path d="M110.7 228l-.5 .4M111.3 221.5l.2 1.4M111.4 226.4l.2-.1 .4 1.4M111.4 226.4l.4 1.3M111.5 222.9l.7 .9 .3-.1v1.3M111.5 222.9l.3-.1 .7 .9M111.5 221.4l.3 1.4M111.6 225.2l-.2 1.2M111.8 227.7h.2l-.4 .8h-.3l-.7-.5-.6 .4M111.8 227.7l-.5 .8M111.8 225.2l-.2 1.1M112.2 223.8l.1 1.2h.2l-.9 .2 .7-.2"/>
<path d="M112.4 221.6l.8 .2M113.6 224.1l.5 .1M113.7 222.5a1.82 1.82 0 0 1 2.5 1.3l.1 .7a1.85 1.85 0 0 1-.3 1.8 3.6 3.6 0 0 1 .2 3.1 2.42 2.42 0 0 1-2.6-3.2l.5 .3a1.51 1.51 0 0 0 1.7 2 1.7 1.7 0 0 0-1.2-2.5v-.8l.8 .4a1.44 1.44 0 0 0 .3-1.5 1.44 1.44 0 0 0-1.1-.9l-.4 .2-.1 1-.5-.3zM113.8 226.3a2.57 2.57 0 0 0 2.3 3.2M113.9 227.6l-.2 .1M114.1 222.3l-.3 1.7M114.1 222.3l-.2 .1M114.2 222.2l-.1 .1M114.3 223.1l.8 .2 .8 .5M114.8 225.3v.7h-.2M114.8 226a1.59 1.59 0 0 1 1.3 2.2M115.9 223.8v1.7"/>
<path d="M115.9 225.5h-.1M115.9 225.5l-.3 .1M115.9 223.8h-.2M116 228.5h-.2M116.1 228.2l-.1 .3-.3 .1M116.1 228.2h-.3M116.7 233.4l-.7 .7M117 223.4a3.6 3.6 0 0 1 2.8 2.3l.2 1.4a6.1 6.1 0 0 1-.4 3.7l-.5 .2-2.1-1zM117 230l.2-.1 2.3 1M117.2 223.5v6.4M117.5 224.5a2.07 2.07 0 0 1 1.9 2.4l-.2 3.1M118.7 221.4l.6 .9"/>
<path d="M118.9 233.7l-.1 1.3-.3 .1M118.9 233.7l-.2 .1M119 221.3l.6 .9M119.3 222.3l.8-.1 .6 1.3-.3 1M119.3 233.5l-.4 .2M119.5 229.9l.1-3.1a1.96 1.96 0 0 0-2.1-2.3v4.9l1.4 .7 .3-.1M119.5 229.9l-.4 .2M119.5 229.9l-.3 .1M119.6 222.2l-.3 .1M120.1 222.2l.3-.1-.8 .1M120.3 232.3l.3 1.5-.6 .6-.7-.9-.6 .3M120.4 222.1l.5 1.3-.2 .1"/>
<path d="M120.4 224.5l.3 1.2M120.6 232.3l.3 1.4-.3 .1M120.6 224.4l.3 1.3M120.6 232.3h-.3M120.7 225.7l.8 .6 .2 1.4-.6 .5M120.9 233.7l-.9 .7M120.9 231.5l-.3 .8M120.9 223.4l-.3 1-.2 .1M120.9 225.7l.9 .6h-.3M120.9 225.7h-.2M121.1 228.2v1.2M121.1 229.4l.6 1.1"/>
<path d="M121.3 229.3l.7 1.2h-.3M121.3 228.1v1.2M121.3 228.8h-.2M121.3 229.3l-.2 .1M121.7 230.5l-.2 1.2-.8-.2-.4 .8M121.8 226.3l.2 1.4h-.3M122 227.7l-.9 .5M122 230.5l-.3 1.1-.2 .1M123.1 231.4a1.36 1.36 0 0 1 1.4 1.5l-.2 1.3-.3 .2a2 2 0 0 1-.9-3zM124 231.7l.1 1.5 .4 .6M124.5 232.7l-.5 .2M69.3 243.1l2.5-.6a3.1 3.1 0 0 1 2.2 3.7l-.4 1.3-2.7 .9a2.77 2.77 0 0 1-2.4-3.3l.2-1z"/>
<path d="M69.6 244.3l.8 .5 .4 1.3-.4 1-.8-.4-.4-1.4zM70.2 245.1l.5 1.4M70.2 245.1l-1 .2M70.4 244.8l-.2 .3M70.7 246.5h.1M70.7 246.5l-1.1 .2M73.3 243.4l19-4.6a1.77 1.77 0 0 1 .7 3l-19 4.5"/>
</g>
<g fill="#000">
<circle cx="255.7" cy="156.2" r=".25"/>
<circle cx="142" cy="161.1" r=".25"/>
<circle cx="149.2" cy="168.2" r=".25"/>
<circle cx="149.2" cy="166.8" r=".25"/>
<circle cx="249.1" cy="161.8" r=".25"/>
<circle cx="273.3" cy="165.5" r=".25"/>
<circle cx="274.2" cy="161" r=".25"/>
<circle cx="275.7" cy="169.4" r=".25"/>
<circle cx="277.4" cy="162.5" r=".25"/>
<circle cx="145.2" cy="193.4" r=".25"/>
<circle cx="191.3" cy="189.6" r=".25"/>
<circle cx="264.3" cy="199.3" r=".25"/>
<circle cx="114.3" cy="206.1" r=".25"/>
<circle cx="114.7" cy="208.4" r=".25"/>
<circle cx="115.2" cy="219.7" r=".25"/>
<circle cx="117.9" cy="214.6" r=".25"/>
<circle cx="179.9" cy="207.5" r=".25"/>
<circle cx="264.3" cy="200.5" r=".25"/>
</g>
<!-- layer: Symbol (ISO) -->
<g fill="none" stroke="#000" stroke-width=".3">
<path d="M124.6 15.1v-5.1h285.4v5.1M124.6 15.1h285.4v5.2M124.6 15.1v47.9h285.4v-42.7M137.4 15.1v47.9M183.5 15.1v47.9M258.2 15.1v47.9M124.6 20.3h285.4M124.6 25.7h285.4M124.6 31.1h285.4M124.6 36.5h285.4M124.6 41.9h285.4M124.6 47.4h285.4"/>
<path d="M124.6 52.8h285.4M124.6 57.9h285.4M297.9 102v37.5M232.6 138.4v39M297.3 137h1.1l-.5 2.5zM101.1 155.9h1l-.5 2.6zM101.6 140.9v17.6M117.6 148.2v18.3M129.4 155.2l-.1 18.3M117.1 164h1l-.5 2.5zM128.8 171h1l-.5 2.5zM232.2 174.9h.9l-.5 2.5z"/>
<path d="M326.5 194.8l.5 2.5h-.9zM326.5 194.8v23.8M45.6 209.5l2.4-1-1.9 1.8zM48 208.5l-17.2 11.2M62.4 215.4l2.6 .1-2.4 .9zM65 215.5l-33.6 5.7M67.3 218l2.2 1.1-.6 .8zM67.3 218l61.4 49.4h2.4M235.5 206.9l.5 2.5h-1zM235.5 206.9v19.4M30.7 224l16.5 12M45.5 234.2l1.7 1.8-2.3-1z"/>
<path d="M70.2 248.3l.5 2.5h-1zM70.2 248.3l-.1 15.9"/>
<circle cx="101.6" cy="137.2" r="3.7"/>
<circle cx="232.6" cy="134.6" r="3.7"/>
<circle cx="117.5" cy="144.4" r="3.7"/>
<circle cx="129.3" cy="151.5" r="3.7"/>
<circle cx="27.7" cy="221.8" r="3.7"/>
<circle cx="235.5" cy="230" r="3.7"/>
<circle cx="326.5" cy="222.4" r="3.7"/>
<circle cx="70" cy="268" r="3.7"/>
</g>
<!-- layer: Border (ISO) -->
<g fill="none" stroke="#000" stroke-width=".72">
<path d="M10 10h400v277h-400zM70 7.1v2.9M140 7.1v2.9M210 0v10l-2.9-5h5.8l-2.9 5M280 7.1v2.9M350 7.1v2.9M7.1 74.3h2.9M410 74.3h2.9M0 148.5h10l-5-2.8v5.7l5-2.9M410 148.5l5 2.9v-5.7l-5 2.8h10M7.1 222.8h2.9M410 222.8h2.9"/>
<path d="M70 287v2.9M140 287v2.9M210 287l2.9 5h-5.8l2.9-5v10M280 287v2.9M350 287v2.9"/>
</g>
<!-- layer: Title (ISO) -->
<path d="M240 257h170v30h-170zM272 257v10M297 257v10M337 257v10M360 257v10M390 257v10M240 267h170M315 277.1h95M315 267v20M375 277.1v9.9M390 277.1v9.9" fill="none" stroke="#000" stroke-width=".51"/>
<!-- layer: Symbol (ISO) -->
<g fill="#000" stroke="#000" stroke-width=".3">
<path d="M297.3 137l.6 2.5zM297.3 137h1.1l-.5 2.5zM101.1 155.9l.5 2.6zM101.1 155.9h1l-.5 2.6zM117.1 164l.5 2.5zM117.1 164h1l-.5 2.5zM128.8 171l.5 2.5zM128.8 171h1l-.5 2.5zM232.2 174.9l.4 2.5zM232.2 174.9h.9l-.5 2.5zM326.5 194.8l.5 2.5zM326.5 194.8l.5 2.5h-.9z"/>
<path d="M46.1 210.3l1.9-1.8zM45.6 209.5l2.4-1-1.9 1.8zM62.6 216.4l2.4-.9zM62.4 215.4l2.6 .1-2.4 .9zM67.3 218l2.2 1.1zM67.3 218l2.2 1.1-.6 .8zM235.5 206.9l.5 2.5zM235.5 206.9l.5 2.5h-1zM44.9 235l2.3 1zM45.5 234.2l1.7 1.8-2.3-1zM70.2 248.3l.5 2.5zM70.2 248.3l.5 2.5h-1z"/>
</g>
<text font-size="6.9" x="22.7" y="25">ASSEMBLY OVERVIVEW</text>
<g font-size="5.5">
<text x="20.8" y="93.9">NOTE: THESE DRAWINGS ARE FOR REFERENCE ONLY.</text>
<text x="38" y="100.5">REFER TO http://wiki.e3d-online.com/wiki/Titan_Assembly FOR ASSEMBLY INFORMATION</text>
</g>
<g font-size="3.4">
<text x="34.1" y="9.6">6</text>
<text x="104.1" y="9.6">5</text>
<text x="174.1" y="9.6">4</text>
<text x="244.1" y="9.6">3</text>
<text x="314.1" y="9.6">2</text>
<text x="384" y="9.6">1</text>
<text x="258.3" y="13.9">PARTS LIST</text>
<text x="127" y="19">ITEM</text>
<text x="157.2" y="19">QTY</text>
<text x="209.6" y="19">PART NUMBER</text>
<text x="323.3" y="19">DESCRIPTION</text>
<text x="129.1" y="24.1">10</text>
<text x="129.1" y="29.5">11</text>
<text x="159.5" y="24.1">3</text>
<text x="159.5" y="29.5">1</text>
<text x="184.4" y="24.1">M3 x 30</text>
<text x="184.4" y="29.5">M3 x 25</text>
<text x="259.2" y="24.1">M3 x 30 Low Head Socket Cap Screw</text>
<text x="259.2" y="29.5">M3 x 25 Low Head Socket Cap Screw</text>
<text x="129.1" y="34.9">12</text>
<text x="159.5" y="34.9">1</text>
<text x="184.4" y="34.9">M3 x 8</text>
<text x="259.2" y="35">M3 x 8 Dome Head Socket Cap Screw</text>
<text x="7.2" y="38.4">D</text>
<text x="129.1" y="40.3">13</text>
<text x="159.5" y="40.3">1</text>
<text x="184.4" y="40.3">M4 x 10</text>
<text x="259.2" y="40.4">M4 x 10 Dome Head Socket Cap Screw</text>
<text x="410.5" y="38.4">D</text>
<text x="129.1" y="45.7">14</text>
<text x="159.5" y="45.7">1</text>
<text x="184.4" y="45.7">M4 Hex Nut</text>
<text x="259.2" y="45.7">M4 Hex Nut</text>
<text x="129.1" y="51.2">15</text>
<text x="159.5" y="51.2">1</text>
<text x="184.4" y="51.2">EX_SPRING</text>
<text x="259.2" y="51.2">Extruder Idler Spring</text>
<text x="129.1" y="56.6">16</text>
<text x="159.5" y="56.6">1</text>
<text x="184.4" y="56.6">EX_PINION</text>
<text x="259.2" y="56.6">Extruder Pinion Gear (Steel)</text>
<text x="129.1" y="61.7">17</text>
<text x="159.5" y="61.7">1</text>
<text x="184.4" y="61.7">EX_BRACKET</text>
<text x="259.2" y="61.8">Extruder Bracket - Printed Example</text>
<text x="304.8" y="89">NOTE: A SPACER IS ALWAYS REQUIRED</text>
<text x="304.8" y="97.2">1. THICKNESS: 2 MIN - 4.5 MAX</text>
<text x="304.8" y="101.3">2. MAX ASSUMES MOTOR SHAFT LENTH 22.2</text>
<text x="304.8" y="105.4">3. SUPPLIED FIXINGS FOR THICKNESS OF 2</text>
<text x="7.3" y="112.7">C</text>
<text x="410.6" y="112.7">C</text>
<text x="230.8" y="135.9">16</text>
<text x="99.7" y="138.4">13</text>
<text x="115.7" y="145.7">14</text>
<text x="127.5" y="152.7">15</text>
<text x="7.3" y="186.9">B</text>
<text x="410.6" y="186.9">B</text>
<text x="25.8" y="223">10</text>
<text x="324.7" y="223.6">17</text>
<text x="233.6" y="231.3">12</text>
<text x="7.3" y="261.2">A</text>
<text x="410.6" y="261.2">A</text>
<text x="68.2" y="269.2">11</text>
<text x="131.9" y="268.8">DON'T OVERTIGHTEN</text>
<text x="241" y="266">E3D Online - JR</text>
<text x="361" y="265.5">16/02/2016</text>
<text x="334.4" y="273">E3D Titan - Supplementary Drawings</text>
<text x="316" y="283.1">ASM_EX_2</text>
<text x="394.9" y="284.6">7 / 12</text>
<text x="34.1" y="289.9">6</text>
<text x="104.1" y="289.9">5</text>
<text x="174.1" y="289.9">4</text>
<text x="244.1" y="289.9">3</text>
<text x="314.1" y="289.9">2</text>
<text x="384" y="289.9">1</text>
</g>
<g font-size="2.8">
<text x="241" y="260.1">Designed by</text>
<text x="273" y="260.1">Checked by</text>
<text x="298" y="260.1">Approved by</text>
<text x="330.3" y="260">Date</text>
<text x="361" y="260">Date</text>
<text x="378.4" y="280.1">Edition</text>
<text x="396.6" y="280.1">Sheet</text>
</g>
</svg>
